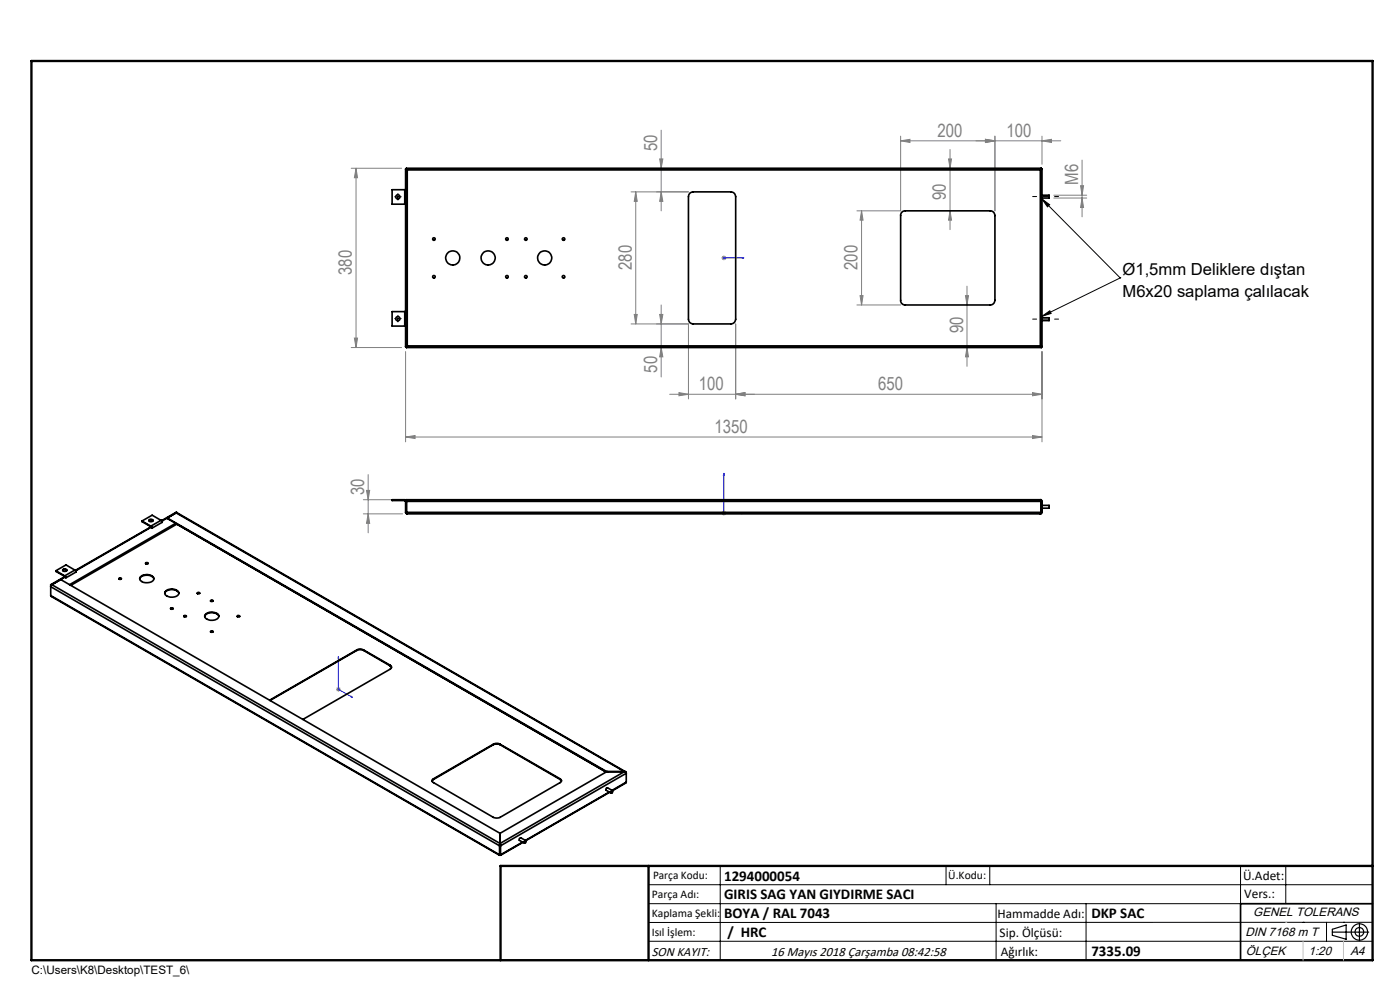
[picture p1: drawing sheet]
<svg xmlns="http://www.w3.org/2000/svg" width="297mm" height="210mm" viewBox="0 0 297 210" stroke-linecap="round" stroke-linejoin="round" font-family="sans-serif">
<g fill="none" stroke="#000" stroke-width=".21">
<path d="M84.1 41.8h.6M84.4 41.5v.5M221.1 42.2l1.6 1.2-.5 .5zM221.1 42.2l16.5 16.7M237.5 59h.1M237.5 59l-16.4 8.1M237.6 58.9h.1M84.1 67.6h.6M84.4 67.4v.5M221.1 67.1l1.6-1.2 .3 .6zM137.6 187.7h153.6M137.6 191.7h153.6"/>
<path d="M137.6 199.7h153.6M152.8 183.7v20M200.7 183.7v4M210 183.7v4M211.3 191.7v12M230.4 191.7v12M263.2 183.7v20M272.8 183.7v8M276.4 195.6h.1M281.4 195.6v4.1M285 195.6h.1M291.2 195.6l-153.6 .1"/>
</g>
<g fill="none" stroke="#000" stroke-width=".25">
<path d="M282.6 197.7h7.8M282.6 197.1l3-.9v3l-3-.8zM288.4 195.8v3.8M106.2 203.7h185"/>
<circle cx="288.4" cy="197.7" r="1.74"/>
<circle cx="288.4" cy="197.7" r=".93"/>
</g>
<path d="M153.5 54.7h.2zM153.6 54.7h.1M153.6 54.7h4.2M157.8 54.7h-.4h.4M153.6 100.4l.1 .4h-.2zM153.6 100.4v8.5h4.2M157.4 108.8l.4 .1-.4 .1zM71.8 139.3l.1 .4-.2-.1zM71.8 139.3v6.9l3 1.7M74.5 147.7l.3 .2h-.3z" fill="none" stroke="#00f" stroke-width=".21"/>
<g fill="none" stroke="#808080" stroke-width=".21">
<path d="M74.5 35.7h10.7M75.5 35.7l.3 2h-.6zM75.5 35.7v38M139.9 33.7h.7l-.3 2zM140.3 27.6v17.1M191.1 29.9l1.9-.3v.6zM191.1 28.9v15.8h-9.3M201.2 33.7h.7l-.4 2zM201.5 31.7v17M209.1 29.6l2 .3-2 .3zM211.1 28.9v15.8M221.1 29.9l2-.3v.6z"/>
<path d="M221.1 28.9v5.9M225 29.9h-33.9M229.2 39.4h.7l-.3 2zM229.6 34v12M133.9 40.7h12.1M134.9 40.7l.3 2h-.7zM134.9 40.7v28M140.3 40.7l.3 2h-.7zM153 54.7h1.1M153.2 54.4l.7 .7M153.6 54.2v1M153.9 54.4l-.7 .7"/>
<path d="M182.8 44.7l.3 2h-.6zM182.8 44.7v20M201.5 44.7l.4 2h-.7zM223.6 41.4h6.9M223.6 42h6.9M229.6 42l.3 2h-.7zM74.5 73.7h10.7M75.2 71.7h.6l-.3 2zM86 74.6v19.1M133.9 68.7h12.1v15.9M134.5 66.7h.7l-.3 2zM139.9 66.7h.7l-.3 2z"/>
<path d="M140.3 64.7v15.3M140.3 73.7l.3 2h-.7zM156.1 68.7v15.9M181.8 64.7h9.3M182.5 62.7h.6l-.3 2zM204.8 62.7h.7l-.4 2zM205.1 73.7l.4 2h-.7zM205.1 60.7v17M221.1 74.6v19.1M86 92.7l2.1-.3v.6zM86 92.7h135.1M142.1 83.6h79"/>
<path d="M144 83.3l2 .3-2 .4zM156.1 83.6l1.9-.3v.7zM219 83.3l2.1 .3-2.1 .4zM219 92.4l2.1 .3-2.1 .3zM77.1 106h8M77.1 109h8.3M77.8 104h.6l-.3 2zM78.1 100.7v12.3M78.1 109l.3 2h-.6zM153 108.9h1.1M153.2 108.5l.7 .7M153.6 108.4v1"/>
<path d="M153.9 108.5l-.7 .7M71.3 146.2h1M71.4 145.9l.7 .7M71.8 145.7v1M72.1 145.9l-.7 .7"/>
</g>
<path d="M219.1 41.7h5.5M219.1 67.7h5.5" fill="none" stroke="#000" stroke-width=".21" stroke-dasharray="15.2 1.3 1.3 1.3" stroke-dashoffset="14.4"/>
<path d="M83.9 41.7h-.2M84.4 41.2v-.2M84.4 42.2v.2M84.9 41.7h.2M83.9 67.6h-.2M84.4 67.1v-.2M84.4 68.1v.2M84.9 67.6h.2" fill="none" stroke="#000" stroke-width=".21" stroke-dasharray="15.2 1.3 1.3 1.3"/>
<path d="M291.2 191.7h-28v12" fill="none" stroke="#000" stroke-width=".35"/>
<path d="M6.7 12.9h284.5v190.8h-284.5zM137.6 183.7v20M291.2 183.7h-185v20" fill="none" stroke="#000" stroke-width=".5"/>
<path d="M276.4 199.7v4M285 199.7v4" fill="none" stroke="#c0c0c0" stroke-width=".21"/>
<path d="M272.8 195.6h.1" fill="none" stroke="#c0c0c0" stroke-width=".25"/>
<path d="M221.1 42.2l1.6 1.2-.5 .5zM221.1 67.1l1.6-1.2 .3 .6z" fill="#000"/>
<g fill="#00f">
<path d="M157.4 54.7h.4zM153.5 54.7h.2z"/>
<path d="M157.4 108.8l.4 .1-.4 .1zM153.6 100.4l.1 .4h-.2z"/>
<path d="M74.5 147.7l.3 .2h-.3zM71.8 139.3l.1 .4-.2-.1z"/>
</g>
<g fill="#808080">
<path d="M209.1 29.6l2 .3-2 .3zM191.1 29.9l1.9-.3v.6z"/>
<path d="M156.1 83.6l1.9-.3v.7zM219 83.3l2.1 .3-2.1 .4zM209.1 29.6l2 .3-2 .3zM221.1 29.9l2-.3v.6zM86 92.7l2.1-.3v.6zM219 92.4l2.1 .3-2.1 .3z"/>
<path d="M144 83.3l2 .3-2 .4zM156.1 83.6l1.9-.3v.7z"/>
<path d="M140.3 73.7l.3 2h-.7zM139.9 66.7h.7l-.3 2zM140.3 40.7l.3 2h-.7zM139.9 33.7h.7l-.3 2zM201.5 44.7l.4 2h-.7zM201.2 33.7h.7l-.4 2z"/>
<path d="M134.9 40.7l.3 2h-.7zM134.5 66.7h.7l-.3 2zM182.8 44.7l.3 2h-.6zM182.5 62.7h.6l-.3 2zM204.8 62.7h.7l-.4 2zM205.1 73.7l.4 2h-.7zM75.5 35.7l.3 2h-.6zM75.2 71.7h.6l-.3 2zM229.2 39.4h.7l-.3 2zM229.6 42l.3 2h-.7zM77.8 104h.6l-.3 2zM78.1 109l.3 2h-.6z"/>
</g>
<g fill="none" stroke="#000" stroke-width=".35">
<path d="M86 35.9l.4 .1M86 35.9v37.6M86 35.9h.2M86.2 35.7l.2 .3M86.2 35.9l.2 .1M86.2 35.7v.2M86.2 35.7h134.7M86.4 36v37.4M86.4 36h134.3M220.7 36v37.4M220.9 35.7l-.2 .3M220.9 35.9l-.2 .1"/>
<path d="M220.9 35.7v.2M220.9 35.9h.2M221.1 35.9l-.4 .1M221.1 35.9v37.6M85.9 43.3h.1M85.9 40.2h.1M85.9 40.2v3.1M85.9 40.2h-2.7v3.1h2.7M146.3 41l.7-.3h8a1.02 1.02 0 0 1 1.1 1v26a1.02 1.02 0 0 1-1.1 1h-8a.96 .96 0 0 1-1-1v-26zM191.5 44.9l.3-.2h18.2a1.02 1.02 0 0 1 1.1 1v18a1.02 1.02 0 0 1-1.1 1h-17.9a.96 .96 0 0 1-1-1v-18.2zM221.1 41.4h1.5v.6h-1.5M85.9 66.1h.1"/>
<path d="M85.9 69.2h.1M85.9 66.1v3.1M85.9 66.1h-2.7v3.1h2.7M86 73.5h.2M86.2 73.7h134.7M86.2 73.5v.2M86.4 73.4l-.2 .3M86.4 73.4l-.4 .1M86.4 73.4l-.2 .1M86.4 73.4h134.3M220.7 73.4l.2 .3M220.7 73.4l.2 .1"/>
<path d="M220.7 73.4l.4 .1M220.9 73.5v.2M220.9 73.5h.2M221.1 67.4h1.5v.6h-1.5M30.1 110.5l1.9 1.1M30.1 110.5v.2l1.9 1M30.9 119.4a.25 .25 0 0 1 .3-.1 .25 .25 0 0 1 .1 .3l-.2 .1zM30.9 119.5h.5M31.6 110.3a.46 .46 0 0 1 .5-.2 .46 .46 0 0 1 .3 .4 .49 .49 0 0 1-.8-.2zM31.6 110.4a.59 .59 0 0 1 .9 0M32 111.6l.1 .1M32 111.7v.1"/>
<path d="M32 111.6v.1M32.1 111.7l.1 .1M32.1 111.7l-16 9.3M32.2 111.8l-16 9.2M32.2 111.8h.1M34.1 110.4l.2 .1M34.1 110.4l-2.1 1.2M34.1 110.4l-1.8-1.1-2.2 1.2M34.3 110.5l.1 .3M34.3 110.5h.1M34.3 110.5l.1 .1M34.3 110.4l.1 .1"/>
<path d="M34.3 110.4v.1M34.3 110.4h.1M34.4 110.8l-2.2 1.2v-.2M34.4 110.5v.3M34.4 110.5v.1M35.5 109.9l93.1 53.9-91.1-52.6M35.5 109.9l93.2 53.8M37.3 111l-22.6 13M37.4 108.8h.1l95.2 54.9M37.4 108.8l-1.9 1.1M37.4 108.8l95.1 54.9M37.5 111.2l-22.5 13"/>
<path d="M37.5 108.7v.1M37.5 111.2h.1M37.5 108.7l-3.1 1.8M37.5 108.7l-.1-.1-3.1 1.8M85.9 106l.1 .1M85.9 106.2l.1 .2M85.9 106v.2M85.9 106h-2.7v.2h2.7M86 108.7l.4 .3M86 108.7h135.1M86.2 108.7l.2 .3M86.2 108.7l.1 .1"/>
<path d="M86.4 109h134.3M220.7 106l.2 .4M220.7 106l.4 .4M220.7 106h.1M220.7 106h-134.7v2.7M220.8 106.2l.1 .2M220.9 108.7l-.2 .3M220.9 108.7l-.1 .1M220.9 106.4v2.3M221.1 106.4h-134.9v-.4v2.7M221.1 108.7l-.2 .2-.2 .1M221.1 107.2h1.5v.6h-1.5"/>
<path d="M221.1 106.4v2.3M10.8 126.3l.1 .2 95.1 54.9M10.8 126.3l95.2 55M10.8 124v2.3M10.8 124l.1 .1M10.9 124.1h.1M11 124l-.2 .5 95.2 54.9M11 124l95.1 54.9M11 124l1.9-1.1 93.2 53.9M11.9 121.1v.1l1.8 1.1M11.9 121.1l1.8 1.1M13.3 121a.56 .56 0 0 1 .9 0"/>
<path d="M13.3 120.8a.47 .47 0 0 1 .5-.1 .47 .47 0 0 1 .3 .4 .45 .45 0 0 1-.4 .1 .45 .45 0 0 1-.4-.4zM13.7 122.2l.1 .1M13.7 122.3h.1M13.7 122.2v.1M13.8 122.3l-3 1.7M13.8 122.3h.1M13.9 122.3l-3 1.8M14 122.3l-.1 .1M15.9 120.9l.1 .1M15.9 120.9l-2.2 1.3M15.9 120.9l-1.9-1.1-2.1 1.3M16 121l.1 .3"/>
<path d="M16 121h.1M16 121l.1 .1M16.1 121l.1 .1M16.1 121h.1M16.1 121.3l-2.1 1.3-.1-.3M16.1 121.1v.2M16.2 121.1h-.1M16.2 121v.1M25.2 122.7h.1a.25 .25 0 0 1 .3-.1 .25 .25 0 0 1 .1 .2 .28 .28 0 0 1-.3 .1 .28 .28 0 0 1-.2-.2zM25.2 122.8h.6M29.6 122.8a1.84 1.84 0 0 1 3 0M29.8 122.4a1.93 1.93 0 0 1 2.8 .3 1.33 1.33 0 0 1-1.7 .9 .92 .92 0 0 1-1-.3 .92 .92 0 0 1-.1-.9z"/>
<path d="M35 125.9a1.79 1.79 0 0 1 3 0M35.1 125.4a1.89 1.89 0 0 1 2.8 .3 1.31 1.31 0 0 1-1.7 1 1.04 1.04 0 0 1-1.2-1.1zM36.2 129.1h.5M36.2 129a.25 .25 0 0 1 .3-.1 .25 .25 0 0 1 .2 .2l-.1 .1a.24 .24 0 0 1-.3 0 .24 .24 0 0 1-.1-.2zM39 130.8h.5M39.1 130.6a.27 .27 0 0 1 .3-.1 .27 .27 0 0 1 .1 .3h-.4zM41.8 125.8l.1-.1a.25 .25 0 0 1 .3-.1 .25 .25 0 0 1 .1 .3 .28 .28 0 0 1-.3 .1 .28 .28 0 0 1-.2-.2zM41.8 125.9h.6M43.4 130.8a1.79 1.79 0 0 1 3 0M43.6 130.3a2.03 2.03 0 0 1 2.8 .2 1.12 1.12 0 0 1-1.5 1.1 1.27 1.27 0 0 1-1.5-1zM44.7 127.4v-.1a.24 .24 0 0 1 .3 0 .24 .24 0 0 1 .2 .2 .28 .28 0 0 1-.3 .1 .28 .28 0 0 1-.2-.2zM44.7 133.9a.24 .24 0 0 1 .3-.1 .24 .24 0 0 1 .2 .2l-.4 .1z"/>
<path d="M44.7 134h.5M44.7 127.5h.5M50.3 130.8h.5M50.4 130.6l.5 .1a.25 .25 0 0 1-.3 .2 .25 .25 0 0 1-.2-.3zM75.7 137.9a1.5 1.5 0 0 1 1.4 0M75.7 138l.5-.2 .9 .2M75.7 137.9l-18.4 10.6M75.7 138l-18.4 10.5M75.7 137.9v.1M77.1 137.9l5.7 3.2M77.1 137.9v.1M77.1 138l5.7 3.2"/>
<path d="M57.3 148.5h-.1M82.8 141.1a.46 .46 0 0 1 .2 .4 .46 .46 0 0 1-.2 .4l-18.5 10.7M82.8 141.2l.2 .4M82.8 141.1v.1M104.7 157.9a1.5 1.5 0 0 1 1.4 0M104.7 158l.5-.2 .9 .2M104.7 157.9l-12.7 7.3M104.7 157.9v.1M104.7 158l-12.7 7.3M106.1 157.9v.1M106.1 157.9l12.7 7.3M106.1 158l12.7 7.3"/>
<path d="M92 165.2a.42 .42 0 0 0-.3 .4 .42 .42 0 0 0 .3 .4l12.7 7.4 .5 .1 .9-.1 12.7-7.4a.42 .42 0 0 0 .3-.4 .42 .42 0 0 0-.3-.4M92 165.3l-.3 .4M92 165.2v.1M106 179.4v1.9M106.1 178.9l-.1 .5M106.1 178.9l.1 .5M106.1 179v.4M106.1 179.4h-.1M106.1 176.8v2.2M106.1 179.4v2M106.1 179.4h.1M106.2 179.4v1.9"/>
<path d="M110.8 178.6l-4.6 2.7M110.9 178.7l-4.7 2.7M111.3 178.4l.2-.1a.24 .24 0 0 1 .1 .4 .24 .24 0 0 1-.4 0zM118.8 165.3l.3 .4M118.8 165.2v.1M128.7 163.7h.1M128.7 163.7l-22.6 13.1M128.7 163.7h3.8M129.2 168l-17.8 10.3M129.3 168.1l-17.8 10.2-1.2-.6-.2 .5 1.2 .6M129.7 167.8l.2-.1a.26 .26 0 0 1 0 .4 .26 .26 0 0 1-.3 0zM129.9 167.7l-1-.6a.34 .34 0 0 0-.3 .2 .34 .34 0 0 0 0 .3l1 .6"/>
<path d="M132.5 163.7l.4 .3-26.7 15.4M132.5 163.7h.1M132.5 163.7h.3l.1 .2M132.5 163.7l-26.4 15.2M132.9 165.9l-.1 .2-2.9 1.6M132.9 163.9v2M132.9 165.9l-3.1 1.8M132.9 163.9l-.1 .1M106 181.3l.1 .1M106.1 181.2h.1M106.1 181.2l.1 .1M106.1 181.2l-.1 .1"/>
<path d="M106.2 181.3l-.1 .1"/>
<circle cx="84.4" cy="41.8" r=".45"/>
<circle cx="92.1" cy="50.7" r=".27"/>
<circle cx="92.1" cy="58.7" r=".27"/>
<circle cx="96.1" cy="54.7" r="1.51"/>
<circle cx="103.6" cy="54.7" r="1.5"/>
<circle cx="107.5" cy="50.7" r=".27"/>
<circle cx="107.5" cy="58.7" r=".27"/>
<circle cx="111.6" cy="50.7" r=".27"/>
<circle cx="111.6" cy="58.7" r=".27"/>
<circle cx="115.5" cy="54.7" r="1.5"/>
<circle cx="119.5" cy="50.7" r=".26"/>
<circle cx="119.6" cy="58.7" r=".26"/>
<circle cx="84.4" cy="67.6" r=".45"/>
</g>
<g font-size="3.9" fill="#808080">
<text x="198.9" y="29">200</text>
<text x="213.5" y="29">100</text>
<text x="139.4" y="32" transform="rotate(-90 139.4 32)">50</text>
<text x="228.7" y="39.2" transform="rotate(-90 228.7 39.2)">M6</text>
<text x="200.7" y="42.4" transform="rotate(-90 200.7 42.4)">90</text>
<text x="74.7" y="58.3" transform="rotate(-90 74.7 58.3)">380</text>
<text x="134" y="57.2" transform="rotate(-90 134 57.2)">280</text>
<text x="181.9" y="57.2" transform="rotate(-90 181.9 57.2)">200</text>
<text x="204.3" y="70.7" transform="rotate(-90 204.3 70.7)">90</text>
<text x="139.4" y="79.1" transform="rotate(-90 139.4 79.1)">50</text>
<text x="148.3" y="82.7">100</text>
<text x="186.3" y="82.7">650</text>
<text x="151.6" y="91.8">1350</text>
<text x="77.2" y="105.1" transform="rotate(-90 77.2 105.1)">30</text>
</g>
<g font-size="3.5">
<text x="238.1" y="58.4">Ø1,5mm Deliklere dıştan</text>
<text x="238.1" y="63">M6x20 saplama çalılacak</text>
</g>
<g font-size="3.2">
<text x="153.6" y="190.8">GIRIS SAG YAN GIYDIRME SACI</text>
<text x="153.6" y="186.8">1294000054</text>
<text x="153.6" y="194.8">BOYA / RAL 7043</text>
<text x="231.5" y="194.8">DKP SAC</text>
<text x="154.3" y="198.8">/ HRC</text>
<text x="231.5" y="202.8">7335.09</text>
</g>
<g font-size="2.8">
<text x="263.7" y="186.7">Ü.Adet:</text>
<text x="263.9" y="190.5">Vers.:</text>
<text x="211.6" y="194.8">Hammadde Adı:</text>
<text x="138.3" y="202.8">SON KAYIT:</text>
<text x="163.6" y="202.8">16 Mayıs 2018 Çarşamba 08:42:58</text>
<text x="212.1" y="198.7">Sip. Ölçüsü:</text>
<text x="212.3" y="202.7">Ağırlık:</text>
</g>
<g font-size="2.6">
<text x="265.9" y="194.4">GENEL TOLERANS</text>
<text x="264.2" y="198.5">DIN 7168 m T</text>
<text x="264.3" y="202.6">ÖLÇEK</text>
<text x="277.6" y="202.6">1:20</text>
<text x="286.5" y="202.6">A4</text>
</g>
<g font-size="2.5">
<text x="138.3" y="190.5">Parça Adı:</text>
<text x="138.5" y="186.5">Parça Kodu:</text>
<text x="201.2" y="186.5">Ü.Kodu:</text>
<text x="138.3" y="194.5">Kaplama Şekli:</text>
<text x="138.3" y="198.6">Isıl İşlem:</text>
<text x="6.7" y="206.7">C:\Users\K8\Desktop\TEST_6\</text>
</g>
</svg>
